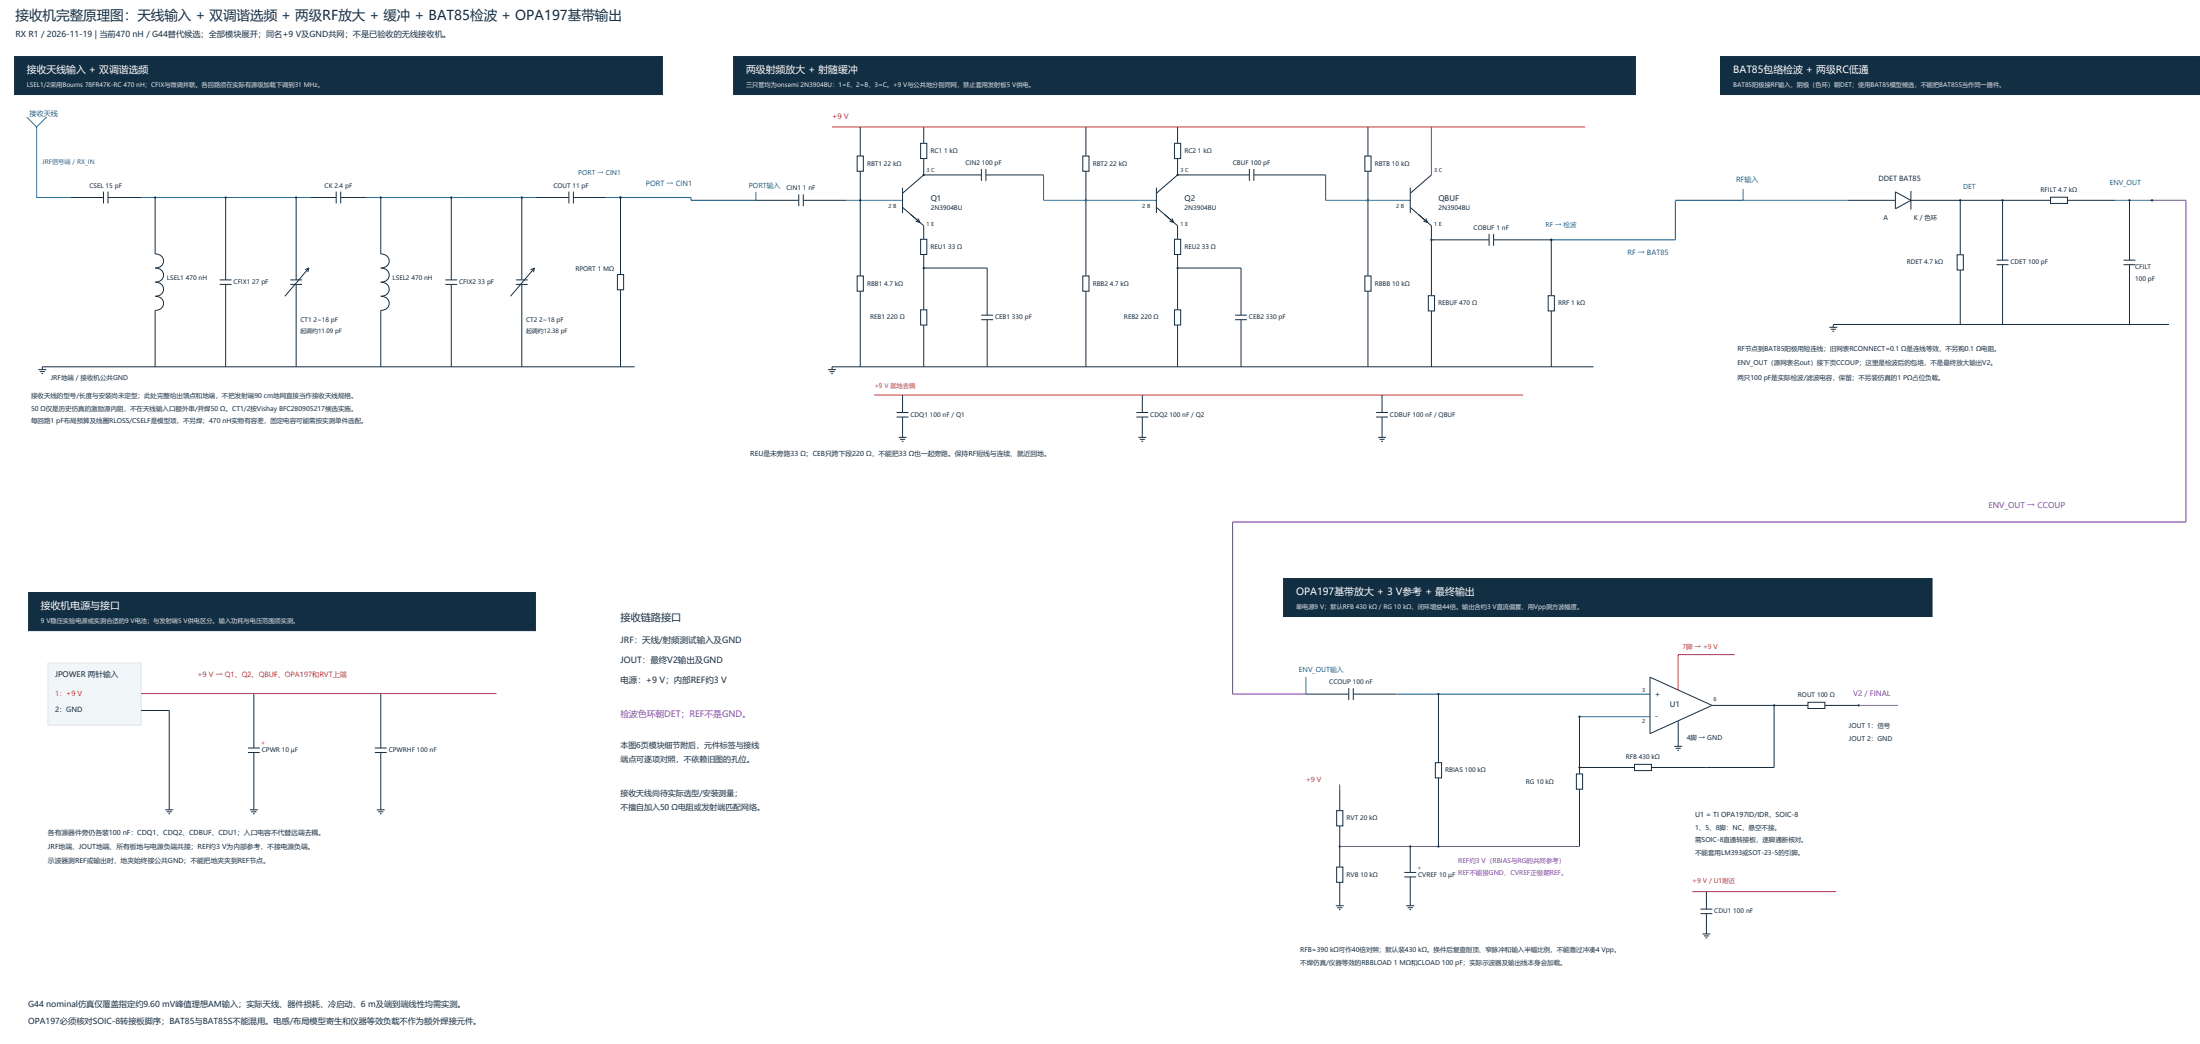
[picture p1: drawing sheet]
<svg xmlns="http://www.w3.org/2000/svg" width="2752mm" height="1305mm" viewBox="0 0 2752 1305" stroke-linecap="round" stroke-linejoin="round" font-family="sans-serif">
<path d="M18 71h811v47h-811z" fill-rule="evenodd" fill="#112e43" stroke="#112e43" stroke-width="1.25" stroke-linecap="butt"/>
<path d="M34 146l12 13M46 159v88h42M58 146l-12 13M176 247h212" fill="none" stroke="#146fa5" stroke-width="1.25" stroke-linecap="butt"/>
<path d="M129 240v14M135 240v14M88 247h41M135 247h41" fill="none" stroke="#172d41" stroke-width="1.25" stroke-linecap="butt"/>
<g fill="#172d41">
<circle cx="194" cy="247" r="1.4"/>
<circle cx="282" cy="247" r="1.4"/>
<circle cx="370" cy="247" r="1.4"/>
</g>
<g fill="none" stroke="#172d41" stroke-width="1.25" stroke-linecap="butt">
<path d="M421 240v14M426 240v14M194 247v70a9 9 0 0 1 11 9 9 9 0 0 1-11 9 9 9 0 0 1 11 9 9 9 0 0 1-11 9 9 9 0 0 1 11 9 9 9 0 0 1-11 8 9 9 0 0 1 11 9 9 9 0 0 1-11 9v71M282 247v103M370 247v103M388 247h33M426 247h33M386 335l-30 35M386 335l-1 5M386 335l-5 2M275 350h15M275 356h15"/>
<path d="M282 356v103M363 350h15M363 356h15M370 356v103"/>
</g>
<path d="M459 247h211" fill="none" stroke="#146fa5" stroke-width="1.25" stroke-linecap="butt"/>
<g fill="#172d41">
<circle cx="476" cy="247" r="1.4"/>
<circle cx="564" cy="247" r="1.4"/>
<circle cx="653" cy="247" r="1.4"/>
</g>
<g fill="none" stroke="#172d41" stroke-width="1.25" stroke-linecap="butt">
<path d="M712 240v14M717 240v14M476 247v70a9 9 0 0 1 11 9 9 9 0 0 1-11 9 9 9 0 0 1 11 9 9 9 0 0 1-11 9 9 9 0 0 1 11 9 9 9 0 0 1-11 8 9 9 0 0 1 11 9 9 9 0 0 1-11 9v71M564 247v103M653 247v103M670 247h42M717 247h41M669 335l-30 35M669 335l-2 5M669 335l-5 2M557 350h15M557 356h15"/>
<path d="M564 356v103M645 350h15M645 356h15M653 356v103"/>
</g>
<path d="M758 247h18" fill="none" stroke="#146fa5" stroke-width="1.25" stroke-linecap="butt"/>
<circle cx="776" cy="247" r="1.4" fill="#172d41"/>
<path d="M776 247v96" fill="none" stroke="#172d41" stroke-width="1.25" stroke-linecap="butt"/>
<path d="M772 343h8v19h-8z" fill-rule="evenodd" fill="#fff" stroke="#172d41" stroke-width="1.25" stroke-linecap="butt"/>
<path d="M1076 159v36M945 250h54M999 243v15M1005 250h53M1005 243v15M776 362v97M794 459h-741v3M48 462h10M50 465h6M52 467h2" fill="none" stroke="#172d41" stroke-width="1.25" stroke-linecap="butt"/>
<path d="M917 71h1129v47h-1129z" fill-rule="evenodd" fill="#112e43" stroke="#112e43" stroke-width="1.25" stroke-linecap="butt"/>
<path d="M1041 159h942" fill="none" stroke="#c43c36" stroke-width="1.25" stroke-linecap="butt"/>
<path d="M945 240v10M1058 250h71" fill="none" stroke="#146fa5" stroke-width="1.25" stroke-linecap="butt"/>
<path d="M1072 195h8v19h-8z" fill-rule="evenodd" fill="#fff" stroke="#172d41" stroke-width="1.25" stroke-linecap="butt"/>
<path d="M1076 214v131" fill="none" stroke="#172d41" stroke-width="1.25" stroke-linecap="butt"/>
<path d="M1072 345h8v19h-8z" fill-rule="evenodd" fill="#fff" stroke="#172d41" stroke-width="1.25" stroke-linecap="butt"/>
<path d="M1076 364v95" fill="none" stroke="#172d41" stroke-width="1.25" stroke-linecap="butt"/>
<circle cx="1076" cy="250" r="1.4" fill="#172d41"/>
<path d="M1358 159v36" fill="none" stroke="#172d41" stroke-width="1.25" stroke-linecap="butt"/>
<path d="M1354 195h8v19h-8z" fill-rule="evenodd" fill="#fff" stroke="#172d41" stroke-width="1.25" stroke-linecap="butt"/>
<path d="M1358 214v131" fill="none" stroke="#172d41" stroke-width="1.25" stroke-linecap="butt"/>
<path d="M1354 345h8v19h-8z" fill-rule="evenodd" fill="#fff" stroke="#172d41" stroke-width="1.25" stroke-linecap="butt"/>
<path d="M1358 364v95" fill="none" stroke="#172d41" stroke-width="1.25" stroke-linecap="butt"/>
<circle cx="1358" cy="250" r="1.4" fill="#172d41"/>
<path d="M1711 159v36" fill="none" stroke="#172d41" stroke-width="1.25" stroke-linecap="butt"/>
<path d="M1707 195h8v19h-8z" fill-rule="evenodd" fill="#fff" stroke="#172d41" stroke-width="1.25" stroke-linecap="butt"/>
<path d="M1711 214v131" fill="none" stroke="#172d41" stroke-width="1.25" stroke-linecap="butt"/>
<path d="M1707 345h8v19h-8z" fill-rule="evenodd" fill="#fff" stroke="#172d41" stroke-width="1.25" stroke-linecap="butt"/>
<path d="M1711 364v95" fill="none" stroke="#172d41" stroke-width="1.25" stroke-linecap="butt"/>
<circle cx="1711" cy="250" r="1.4" fill="#172d41"/>
<path d="M1155 159v20M1155 219l-26 23M1129 235v31M1129 259l26 23M1148 273l2 5-5-1" fill="none" stroke="#172d41" stroke-width="1.25" stroke-linecap="butt"/>
<path d="M1151 179h8v19h-8z" fill-rule="evenodd" fill="#fff" stroke="#172d41" stroke-width="1.25" stroke-linecap="butt"/>
<path d="M1155 198v21" fill="none" stroke="#172d41" stroke-width="1.25" stroke-linecap="butt"/>
<circle cx="1155" cy="219" r="1.4" fill="#172d41"/>
<path d="M1155 282v17" fill="none" stroke="#172d41" stroke-width="1.25" stroke-linecap="butt"/>
<path d="M1151 299h8v19h-8z" fill-rule="evenodd" fill="#fff" stroke="#172d41" stroke-width="1.25" stroke-linecap="butt"/>
<path d="M1155 318v69" fill="none" stroke="#172d41" stroke-width="1.25" stroke-linecap="butt"/>
<path d="M1151 387h8v19h-8z" fill-rule="evenodd" fill="#fff" stroke="#172d41" stroke-width="1.25" stroke-linecap="butt"/>
<path d="M1155 406v53" fill="none" stroke="#172d41" stroke-width="1.25" stroke-linecap="butt"/>
<circle cx="1155" cy="335" r="1.4" fill="#172d41"/>
<path d="M1473 159v20M1473 219l-27 23M1446 235v31M1446 259l27 23M1466 273l2 5-5-1M1155 335h80v59M1227 394h15M1227 400h15M1235 400v59" fill="none" stroke="#172d41" stroke-width="1.25" stroke-linecap="butt"/>
<path d="M1469 179h8v19h-8z" fill-rule="evenodd" fill="#fff" stroke="#172d41" stroke-width="1.25" stroke-linecap="butt"/>
<path d="M1473 198v21" fill="none" stroke="#172d41" stroke-width="1.25" stroke-linecap="butt"/>
<circle cx="1473" cy="219" r="1.4" fill="#172d41"/>
<path d="M1473 282v17" fill="none" stroke="#172d41" stroke-width="1.25" stroke-linecap="butt"/>
<path d="M1469 299h8v19h-8z" fill-rule="evenodd" fill="#fff" stroke="#172d41" stroke-width="1.25" stroke-linecap="butt"/>
<path d="M1473 318v69" fill="none" stroke="#172d41" stroke-width="1.25" stroke-linecap="butt"/>
<path d="M1469 387h8v19h-8z" fill-rule="evenodd" fill="#fff" stroke="#172d41" stroke-width="1.25" stroke-linecap="butt"/>
<path d="M1473 406v53" fill="none" stroke="#172d41" stroke-width="1.25" stroke-linecap="butt"/>
<circle cx="1473" cy="335" r="1.4" fill="#172d41"/>
<g fill="none" stroke="#172d41" stroke-width="1.25" stroke-linecap="butt">
<path d="M1155 219h72M1227 211v15M1233 219h72M1233 211v15M1473 219h90M1563 211v15M1568 219h90M1568 211v15M1790 219l-26 23M1764 235v31M1764 259l26 23v18M1783 273l2 5-5-1"/>
<path d="M1473 335h79v59M1545 394h15M1545 400h15M1552 400v59"/>
</g>
<path d="M1305 219v31h141M1658 219v31h106" fill="none" stroke="#146fa5" stroke-width="1.25" stroke-linecap="butt"/>
<path d="M1790 159v60" fill="none" stroke="#c43c36" stroke-width="1.25" stroke-linecap="butt"/>
<circle cx="1790" cy="300" r="1.4" fill="#172d41"/>
<path d="M1790 300v70" fill="none" stroke="#172d41" stroke-width="1.25" stroke-linecap="butt"/>
<path d="M1786 370h8v19h-8z" fill-rule="evenodd" fill="#fff" stroke="#172d41" stroke-width="1.25" stroke-linecap="butt"/>
<path d="M1790 300h72M1862 292v15M1868 300h72M1868 292v15M1790 389v70" fill="none" stroke="#172d41" stroke-width="1.25" stroke-linecap="butt"/>
<circle cx="1940" cy="300" r="1.4" fill="#172d41"/>
<path d="M1940 300v70" fill="none" stroke="#172d41" stroke-width="1.25" stroke-linecap="butt"/>
<path d="M1936 370h8v19h-8z" fill-rule="evenodd" fill="#fff" stroke="#172d41" stroke-width="1.25" stroke-linecap="butt"/>
<g fill="none" stroke="#172d41" stroke-width="1.25" stroke-linecap="butt">
<path d="M2371 240l19 10-19 11zM2390 239v23M2311 250h60M2390 250h62M1940 389v70M1993 459h-952v3M1036 462h10M1038 465h6M1040 467h2M1129 494v22M1429 494v22M1729 494v22"/>
<path d="M1121 516h15M1421 516h15M1721 516h15M1121 521h15M1129 521v26M1421 521h15M1429 521v26M1721 521h15M1729 521v26M1124 547h10M1126 549h6M1128 552h2"/>
<path d="M1424 547h10M1426 549h6M1428 552h2M1724 547h10M1725 549h7M1728 552h2"/>
</g>
<path d="M1094 494h811" fill="none" stroke="#c43c36" stroke-width="1.25" stroke-linecap="butt"/>
<path d="M2152 71h600v47h-600z" fill-rule="evenodd" fill="#112e43" stroke="#112e43" stroke-width="1.25" stroke-linecap="butt"/>
<path d="M2180 236v14h131" fill="none" stroke="#146fa5" stroke-width="1.25" stroke-linecap="butt"/>
<circle cx="2452" cy="250" r="1.4" fill="#172d41"/>
<path d="M2452 250h53" fill="none" stroke="#172d41" stroke-width="1.25" stroke-linecap="butt"/>
<circle cx="2505" cy="250" r="1.4" fill="#172d41"/>
<path d="M2452 250v69" fill="none" stroke="#172d41" stroke-width="1.25" stroke-linecap="butt"/>
<path d="M2448 319h8v19h-8z" fill-rule="evenodd" fill="#fff" stroke="#172d41" stroke-width="1.25" stroke-linecap="butt"/>
<path d="M2565 250h-60v75M2452 338v68M2497 325h15M2497 331h15M2505 331v75" fill="none" stroke="#172d41" stroke-width="1.25" stroke-linecap="butt"/>
<path d="M2565 247h21v7h-21z" fill-rule="evenodd" fill="#fff" stroke="#172d41" stroke-width="1.25" stroke-linecap="butt"/>
<path d="M2586 250h60" fill="none" stroke="#172d41" stroke-width="1.25" stroke-linecap="butt"/>
<path d="M2646 250h46" fill="none" stroke="#146fa5" stroke-width="1.25" stroke-linecap="butt"/>
<circle cx="2663" cy="250" r="1.4" fill="#172d41"/>
<path d="M2663 250v75M2656 325h15M2656 331h15M2663 331v75M2288 409h10M2290 412h6M2292 414h2M2713 406h-420v3M1633 868h54M1687 860v15M1693 868h53M1693 860v15" fill="none" stroke="#172d41" stroke-width="1.25" stroke-linecap="butt"/>
<path d="M1605 723h812v48h-812z" fill-rule="evenodd" fill="#112e43" stroke="#112e43" stroke-width="1.25" stroke-linecap="butt"/>
<path d="M1633 847v21M1746 868h318" fill="none" stroke="#146fa5" stroke-width="1.25" stroke-linecap="butt"/>
<circle cx="1799" cy="868" r="1.4" fill="#172d41"/>
<path d="M1799 868v86" fill="none" stroke="#172d41" stroke-width="1.25" stroke-linecap="butt"/>
<path d="M1795 954h8v19h-8z" fill-rule="evenodd" fill="#fff" stroke="#172d41" stroke-width="1.25" stroke-linecap="butt"/>
<path d="M2064 847l77 35-77 35zM2141 882h78M1799 973v85" fill="none" stroke="#172d41" stroke-width="1.25" stroke-linecap="butt"/>
<circle cx="2219" cy="882" r="1.4" fill="#172d41"/>
<path d="M1976 896h88" fill="none" stroke="#146fa5" stroke-width="1.25" stroke-linecap="butt"/>
<circle cx="1976" cy="896" r="1.4" fill="#172d41"/>
<path d="M1976 896v72" fill="none" stroke="#172d41" stroke-width="1.25" stroke-linecap="butt"/>
<path d="M1972 968h7v19h-7z" fill-rule="evenodd" fill="#fff" stroke="#172d41" stroke-width="1.25" stroke-linecap="butt"/>
<path d="M1976 987v71" fill="none" stroke="#172d41" stroke-width="1.25" stroke-linecap="butt"/>
<circle cx="1976" cy="960" r="1.4" fill="#172d41"/>
<path d="M2219 882v78h-85M1976 960h68" fill="none" stroke="#172d41" stroke-width="1.25" stroke-linecap="butt"/>
<path d="M2044 956h22v7h-22z" fill-rule="evenodd" fill="#fff" stroke="#172d41" stroke-width="1.25" stroke-linecap="butt"/>
<path d="M2219 882h42M2066 960h68" fill="none" stroke="#172d41" stroke-width="1.25" stroke-linecap="butt"/>
<path d="M2261 878h21v8h-21z" fill-rule="evenodd" fill="#fff" stroke="#172d41" stroke-width="1.25" stroke-linecap="butt"/>
<path d="M2282 882h43" fill="none" stroke="#172d41" stroke-width="1.25" stroke-linecap="butt"/>
<circle cx="2325" cy="882" r="1.4" fill="#172d41"/>
<path d="M2325 882h49" fill="none" stroke="#8240a5" stroke-width="1.25" stroke-linecap="butt"/>
<path d="M2170 818h-71v45M1676 981v7" fill="none" stroke="#c43c36" stroke-width="1.25" stroke-linecap="butt"/>
<path d="M2099 901v32M2094 933h10M2096 936h6M2098 938h2M1676 988v26" fill="none" stroke="#172d41" stroke-width="1.25" stroke-linecap="butt"/>
<path d="M1672 1014h8v19h-8z" fill-rule="evenodd" fill="#fff" stroke="#172d41" stroke-width="1.25" stroke-linecap="butt"/>
<path d="M1676 1033v25" fill="none" stroke="#172d41" stroke-width="1.25" stroke-linecap="butt"/>
<circle cx="1676" cy="1058" r="1.4" fill="#172d41"/>
<path d="M1676 1058v26" fill="none" stroke="#172d41" stroke-width="1.25" stroke-linecap="butt"/>
<path d="M1672 1084h8v19h-8z" fill-rule="evenodd" fill="#fff" stroke="#172d41" stroke-width="1.25" stroke-linecap="butt"/>
<path d="M1676 1103v29M1671 1132h10M1673 1135h6M1675 1137h2" fill="none" stroke="#172d41" stroke-width="1.25" stroke-linecap="butt"/>
<path d="M1676 1058h300" fill="none" stroke="#8240a5" stroke-width="1.25" stroke-linecap="butt"/>
<g fill="#172d41">
<circle cx="1764" cy="1058" r="1.4"/>
<circle cx="1799" cy="1058" r="1.4"/>
</g>
<g fill="none" stroke="#172d41" stroke-width="1.25" stroke-linecap="butt">
<path d="M1764 1058v33M1756 1091h15M1756 1096h15M1764 1096v36M2134 1115v22M1759 1132h10M1761 1135h6M1763 1137h2M2127 1137h15M2127 1142h15M2134 1142v26M2129 1168h10"/>
<path d="M2131 1170h6M2133 1173h2"/>
</g>
<path d="M2117 1115h180" fill="none" stroke="#c43c36" stroke-width="1.25" stroke-linecap="butt"/>
<path d="M35 741h635v47h-635z" fill-rule="evenodd" fill="#112e43" stroke="#112e43" stroke-width="1.25" stroke-linecap="butt"/>
<path d="M60 829h116v78h-116z" fill-rule="evenodd" fill="#f1f6f9" stroke="#dce5ec" stroke-width="1.25" stroke-linecap="butt"/>
<path d="M176 867h445" fill="none" stroke="#c43c36" stroke-width="1.25" stroke-linecap="butt"/>
<g fill="none" stroke="#172d41" stroke-width="1.25" stroke-linecap="butt">
<path d="M317 867v68M476 867v68M176 888h36v124M310 935h15M469 935h15M310 941h15M317 941v71M469 941h15M476 941v71M207 1012h10M208 1015h7M211 1017h2"/>
<path d="M313 1012h9M314 1015h7M316 1017h3M471 1012h10M473 1015h6M475 1017h2"/>
</g>
<path d="M776 247h88v3h81" fill="none" stroke="#146fa5" stroke-width="1.4" stroke-linecap="butt"/>
<circle cx="776" cy="247" r="1.4" fill="#172d41"/>
<path d="M2180 250h-84v50h-156" fill="none" stroke="#146fa5" stroke-width="1.4" stroke-linecap="butt"/>
<circle cx="1940" cy="300" r="1.4" fill="#172d41"/>
<path d="M2692 250h42v403h-1192v215h91" fill="none" stroke="#8240a5" stroke-width="1.4" stroke-linecap="butt"/>
<circle cx="2692" cy="250" r="1.4" fill="#172d41"/>
<text font-size="16.9" fill="#172d41" x="19" y="25">接收机完整原理图：天线输入 + 双调谐选频 + 两级RF放大 + 缓冲 + BAT85检波 + OPA197基带输出</text>
<text font-size="12.7" fill="#172d41" x="776" y="776">接收链路接口</text>
<g font-size="12.3" fill="#fff">
<text x="34" y="92">接收天线输入 + 双调谐选频</text>
<text x="933" y="92">两级射频放大 + 射随缓冲</text>
<text x="2168" y="92">BAT85包络检波 + 两级RC低通</text>
<text x="1621" y="744">OPA197基带放大 + 3 V参考 + 最终输出</text>
<text x="51" y="762">接收机电源与接口</text>
</g>
<text font-size="10.9" fill="#8240a5" x="776" y="896">检波色环朝DET；REF不是GND。</text>
<g font-size="10.6" fill="#172d41">
<text x="776" y="804">JRF：天线/射频测试输入及GND</text>
<text x="776" y="829">JOUT：最终V2输出及GND</text>
<text x="776" y="854">电源：+9 V；内部REF约3 V</text>
</g>
<g font-size="10.2" fill="#172d41">
<text x="19" y="46">RX R1 / 2026-11-19 | 当前470 nH / G44替代候选；全部模块展开；同名+9 V及GND共网；不是已验收的无线接收机。</text>
<text x="35" y="1259">G44 nominal仿真仅覆盖指定约9.60 mV峰值理想AM输入；实际天线、器件损耗、冷启动、6 m及端到端线性均需实测。</text>
<text x="35" y="1281">OPA197必须核对SOIC-8转接板脚序；BAT85与BAT85S不能混用。电感/布局模型寄生和仪器等效负载不作为额外焊接元件。</text>
</g>
<text font-size="9.9" fill="#8240a5" x="2487" y="635">ENV_OUT → CCOUP</text>
<g font-size="9.9" fill="#172d41">
<text x="776" y="935">本图6页模块细节附后，元件标签与接线</text>
<text x="776" y="952">端点可逐项对照，不依赖旧图的孔位。</text>
<text x="776" y="995">接收天线尚待实际选型/安装测量；</text>
<text x="776" y="1012">不擅自加入50 Ω电阻或发射端匹配网络。</text>
</g>
<g font-size="9.5" fill="#172d41">
<text x="1164" y="252">Q1</text>
<text x="1482" y="252">Q2</text>
<text x="1799" y="252">QBUF</text>
<text x="69" y="847">JPOWER 两针输入</text>
<text x="2070" y="871">+</text>
<text x="2088" y="884">U1</text>
<text x="2070" y="899">-</text>
</g>
<text font-size="9.2" fill="#c43c36" x="1041" y="148">+9 V</text>
<text font-size="9.2" fill="#8240a5" x="2318" y="870">V2 / FINAL</text>
<g font-size="8.8" fill="#146fa5">
<text x="37" y="145">接收天线</text>
<text x="2171" y="228">RF输入</text>
<text x="808" y="233">PORT → CIN1</text>
<text x="2036" y="319">RF → BAT85</text>
</g>
<g font-size="8.8" fill="#172d41">
<text x="2350" y="226">DDET BAT85</text>
<text x="69" y="891">2：GND</text>
</g>
<g font-size="8.8" fill="#c43c36">
<text x="247" y="847">+9 V → Q1、Q2、QBUF、OPA197和RVT上端</text>
<text x="69" y="870">1：+9 V</text>
</g>
<g font-size="8.5" fill="#146fa5">
<text x="2639" y="231">ENV_OUT</text>
<text x="937" y="235">PORT输入</text>
<text x="2455" y="236">DET</text>
<text x="1625" y="840">ENV_OUT输入</text>
</g>
<g font-size="8.5" fill="#172d41">
<text x="938" y="570">REU是未旁路33 Ω；CEB只跨下段220 Ω，不能把33 Ω也一起旁路。保持RF短线与连续、就近回地。</text>
<text x="2120" y="1021">U1 = TI OPA197ID/IDR，SOIC-8</text>
<text x="60" y="1044">各有源器件旁仍各装100 nF：CDQ1、CDQ2、CDBUF、CDU1；入口电容不代替远端去耦。</text>
<text x="60" y="1062">JRF地端、JOUT地端、所有板地与电源负端共接；REF约3 V为内部参考，不接电源负端。</text>
<text x="60" y="1079">示波器测REF或输出时，地夹始终接公共GND；不能把地夹夹到REF节点。</text>
</g>
<text font-size="8.5" fill="#c43c36" x="1633" y="977">+9 V</text>
<g font-size="8.1" fill="#146fa5">
<text x="723" y="219">PORT → CIN1</text>
<text x="1933" y="284">RF → 检波</text>
</g>
<g font-size="8.1" fill="#172d41">
<text x="2356" y="275">A</text>
<text x="2394" y="275">K / 色环</text>
<text x="2173" y="439">RF节点到BAT85阳极用短连线；旧网表RCONNECT=0.1 Ω是连线等效，不另购0.1 Ω电阻。</text>
<text x="2173" y="457">ENV_OUT（源网表名out）接下页CCOUP；这里是检波后的包络，不是最终放大输出V2。</text>
<text x="63" y="474">JRF地端 / 接收机公共GND</text>
<text x="2173" y="474">两只100 pF是实际检波/滤波电容，保留；不另装仿真的1 PΩ占位负载。</text>
<text x="39" y="497">接收天线的型号/长度与安装尚未定型；此处完整给出馈点和地端，不把发射端90 cm地网直接当作接收天线规格。</text>
<text x="39" y="513">50 Ω仅是历史仿真的激励源内阻，不在天线输入口额外串/并焊50 Ω。CT1/2按Vishay BFC280905217候选实施。</text>
<text x="39" y="529">每回路1 pF布局预算及线圈RLOSS/CSELF是模型项，不另焊；470 nH实物有容差，固定电容可能需按实测单件选配。</text>
<text x="2312" y="910">JOUT 1：信号</text>
<text x="2110" y="925">4脚 → GND</text>
<text x="2312" y="926">JOUT 2：GND</text>
<text x="2120" y="1037">1、5、8脚：NC，悬空不接。</text>
<text x="2120" y="1053">需SOIC-8直通转接板，逐脚通断核对。</text>
<text x="2120" y="1069">不能套用LM393或SOT-23-5的引脚。</text>
<text x="1626" y="1191">RFB=390 kΩ可作40倍对照；默认装430 kΩ。换件后复查削顶、窄脉冲和输入半幅比例，不能靠过冲凑4 Vpp。</text>
<text x="1626" y="1206">不焊仿真/仪器等效的RBBLOAD 1 MΩ和CLOAD 100 pF；实际示波器及输出线本身会加载。</text>
</g>
<g font-size="8.1" fill="#c43c36">
<text x="2104" y="811">7脚 → +9 V</text>
<text x="2117" y="1104">+9 V / U1附近</text>
</g>
<g font-size="8.1" fill="#8240a5">
<text x="1824" y="1079">REF约3 V（RBIAS与RG的共同参考）</text>
<text x="1824" y="1094">REF不能接GND，CVREF正极朝REF。</text>
</g>
<g font-size="7.8" fill="#dbe8ee">
<text x="34" y="109">LSEL1/2采用Bourns 78FR47K-RC 470 nH；CFIX与微调并联。各回路须在实际有源级加载下调到31 MHz。</text>
<text x="933" y="109">三只管均为onsemi 2N3904BU：1=E、2=B、3=C。+9 V与公共地分别同网，禁止套用发射板5 V供电。</text>
<text x="2168" y="109">BAT85阳极接RF输入，阴极（色环）朝DET；使用BAT85模型候选，不能把BAT85S当作同一器件。</text>
<text x="1621" y="761">单电源9 V；默认RFB 430 kΩ / RG 10 kΩ，闭环增益44倍。输出含约3 V直流偏置，用Vpp测方波幅度。</text>
<text x="51" y="779">9 V稳压实验电源或实测合适的9 V电池；与发射端5 V供电区分。输入功耗与电压范围须实测。</text>
</g>
<g font-size="7.8" fill="#172d41">
<text x="1164" y="191">RC1 1 kΩ</text>
<text x="1481" y="191">RC2 1 kΩ</text>
<text x="1084" y="207">RBT1 22 kΩ</text>
<text x="1207" y="206">CIN2 100 pF</text>
<text x="1367" y="207">RBT2 22 kΩ</text>
<text x="1542" y="206">CBUF 100 pF</text>
<text x="1719" y="207">RBTB 10 kΩ</text>
<text x="112" y="235">CSEL 15 pF</text>
<text x="406" y="235">CK 2.4 pF</text>
<text x="692" y="235">COUT 11 pF</text>
<text x="984" y="238">CIN1 1 nF</text>
<text x="2552" y="240">RFILT 4.7 kΩ</text>
<text x="1164" y="263">2N3904BU</text>
<text x="1482" y="263">2N3904BU</text>
<text x="1799" y="263">2N3904BU</text>
<text x="1843" y="288">COBUF 1 nF</text>
<text x="1164" y="311">REU1 33 Ω</text>
<text x="1481" y="311">REU2 33 Ω</text>
<text x="2385" y="331">RDET 4.7 kΩ</text>
<text x="2515" y="331">CDET 100 pF</text>
<text x="720" y="339">RPORT 1 MΩ</text>
<text x="2671" y="337">CFILT</text>
<text x="209" y="350">LSEL1 470 nH</text>
<text x="491" y="350">LSEL2 470 nH</text>
<text x="2671" y="351">100 pF</text>
<text x="292" y="355">CFIX1 27 pF</text>
<text x="574" y="355">CFIX2 33 pF</text>
<text x="1084" y="357">RBB1 4.7 kΩ</text>
<text x="1367" y="357">RBB2 4.7 kΩ</text>
<text x="1719" y="357">RBBB 10 kΩ</text>
<text x="1799" y="382">REBUF 470 Ω</text>
<text x="1949" y="382">RRF 1 kΩ</text>
<text x="1088" y="399">REB1 220 Ω</text>
<text x="1245" y="399">CEB1 330 pF</text>
<text x="1406" y="399">REB2 220 Ω</text>
<text x="1562" y="399">CEB2 330 pF</text>
<text x="376" y="402">CT1 2~18 pF</text>
<text x="658" y="402">CT2 2~18 pF</text>
<text x="1139" y="521">CDQ1 100 nF / Q1</text>
<text x="1439" y="521">CDQ2 100 nF / Q2</text>
<text x="1738" y="521">CDBUF 100 nF / QBUF</text>
<text x="1663" y="855">CCOUP 100 nF</text>
<text x="2249" y="871">ROUT 100 Ω</text>
<text x="327" y="941">CPWR 10 µF</text>
<text x="486" y="941">CPWRHF 100 nF</text>
<text x="2033" y="949">RFB 430 kΩ</text>
<text x="1808" y="966">RBIAS 100 kΩ</text>
<text x="1909" y="980">RG 10 kΩ</text>
<text x="1684" y="1026">RVT 20 kΩ</text>
<text x="1684" y="1096">RVB 10 kΩ</text>
<text x="1774" y="1096">CVREF 10 µF</text>
<text x="2144" y="1142">CDU1 100 nF</text>
</g>
<text font-size="7.8" fill="#146fa5" x="53" y="205">JRF信号端 / RX_IN</text>
<g font-size="7.8" fill="#c43c36">
<text x="1094" y="485">+9 V 就地去耦</text>
<text x="326" y="932">+</text>
<text x="1773" y="1087">+</text>
</g>
<g font-size="7.4" fill="#172d41">
<text x="376" y="416">起调约11.09 pF</text>
<text x="658" y="416">起调约12.38 pF</text>
</g>
<g font-size="6.7" fill="#172d41">
<text x="1159" y="216">3 C</text>
<text x="1476" y="216">3 C</text>
<text x="1794" y="216">3 C</text>
<text x="1111" y="260">2 B</text>
<text x="1429" y="260">2 B</text>
<text x="1746" y="260">2 B</text>
<text x="1159" y="283">1 E</text>
<text x="1476" y="283">1 E</text>
<text x="1794" y="283">1 E</text>
<text x="2054" y="865">3</text>
<text x="2143" y="877">6</text>
<text x="2054" y="904">2</text>
</g>
</svg>
